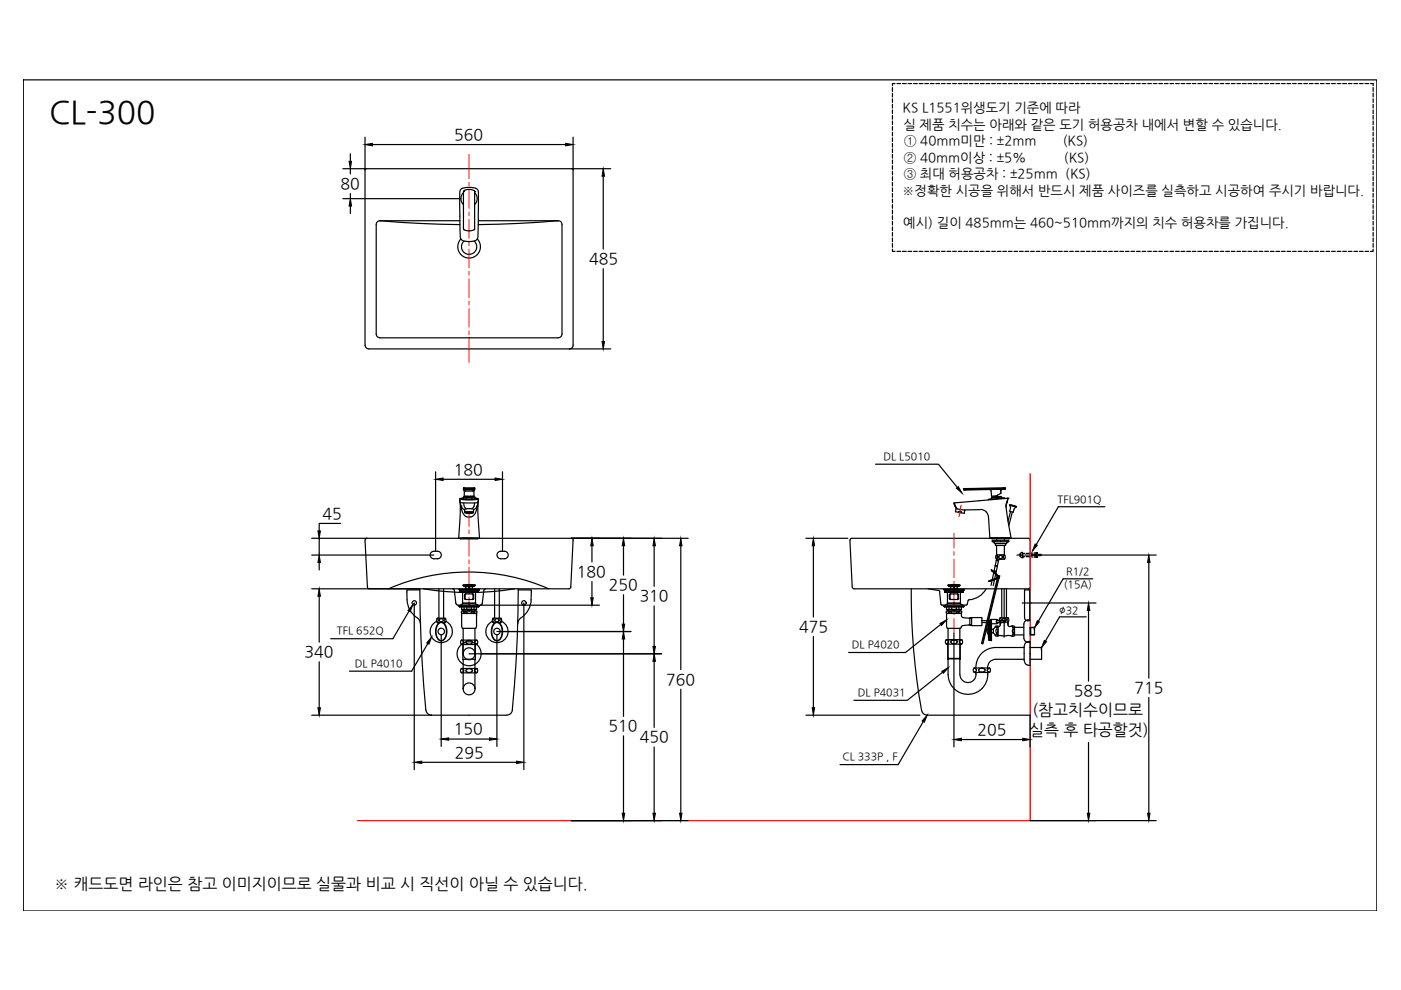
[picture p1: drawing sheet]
<svg xmlns="http://www.w3.org/2000/svg" width="297mm" height="210mm" viewBox="0 0 297 210" stroke-linecap="round" stroke-linejoin="round" font-family="sans-serif">
<!-- layer: 7 -->
<g fill="none" stroke="#000" stroke-width=".25">
<path d="M77.6 35.8h43.7M77.6 35.8l-.2 .2v37.2M121.3 35.8l.2 .2M121.5 36v37.2M80.7 46.8l-.7 .2-.2 .6v23.2a.79 .79 0 0 0 .8 .8h37.7a.83 .83 0 0 0 .9-.8v-23.2l-.3-.6-.7-.2M97.5 46.8h-17a226.5 226.5 0 0 0 17 .8M97.7 50.7a2.4 2.4 0 0 0 .1 3.3 2.4 2.4 0 0 0 3.3 0 2.4 2.4 0 0 0 .1-3.3M98.4 51.1a1.62 1.62 0 0 0-.1 2.3 1.62 1.62 0 0 0 2.3 0 1.62 1.62 0 0 0-.1-2.3M101.4 46.8h16.9a226.5 226.5 0 0 1-16.9 .8M77.4 73.2a.79 .79 0 0 0 .8 .8h42.5a.79 .79 0 0 0 .8-.8M77.4 114.6l.5 9.9 .4 .3h42.3l.4-.3 .5-9.9M77.4 114.5l.1-.2 .3-.2h43.3l.3 .2 .1 .2"/>
<path d="M91.4 117.1a1.52 1.52 0 0 1 2.1 .3 .79 .79 0 0 1-.7 1.1h-.8a.79 .79 0 0 1-.7-.5 .79 .79 0 0 1 .1-.9zM105.6 117.1a1.52 1.52 0 0 1 2.1 .3 .79 .79 0 0 1-.8 1.1h-.7a.79 .79 0 0 1-.8-.5 .79 .79 0 0 1 .2-.9zM210.7 114.9l.1 .2M210.8 115.1l.2 .2M211 115.3h2.3M211 115.3l.1 .4h2.1l.1-.4M211 120l.5 .1-.3 1-.4-.1zM211 119.9v.1M211.2 118.8l.5 .1-.2 1.1-.5-.1zM211.2 117.7h.1M211.3 115.7v1.9h1.6v-1.9M211.3 114.3v.3"/>
<path d="M211.3 118.6h1.6M211.3 118.6v.2l.4 .1 .1-.3M211.3 118.8h.1M211.3 118.5h-.1M211.3 117.6l-.2 .5 .2 .5M211.3 117.7l.2 .3M211.4 118.4l-.1 .1M211.4 120v.1M211.5 118v.2M211.5 118.2l-.1 .2M211.7 118.9h.1M211.9 118.4l.1 .1"/>
<path d="M212 117.7l.5 .2-.1 .5M212 117.7l-.2 .3 .1 .4M212.4 118.4l-.4 .1M212.7 114.1h.2M212.8 118.4l.2 .1M212.9 114.3v.3M213 117.6l.1 .5-.1 .5M213 117.7l-.3 .3 .1 .4M213.5 115.1l-.2 .2M213.6 114.9l-.1 .2M213.9 114.7l-3.5-.1 .1 .3h3.3M213.9 114.7l-.1 .2"/>
<path d="M216.8 118.2h.1M216.8 117.1v1.1M216.8 117.1l-.6 .4h.2v.4h-.2l.2 .2 .4 .1M82.4 124.8a42.4 42.4 0 0 1 33.9 0M95.9 124.8l.4 .4M96.3 125.2l.4 2.8M96.7 127.9l.4 .4M97.1 128.3h4.8M99.4 125.5h.1M103 124.8l-.4 .4-.4 2.8-.3 .3M193.2 124.8a141.2 141.2 0 0 0 2.2 25.8M196.8 124.8l2.2 .4"/>
<path d="M199 125.2l.2 .2M199.2 125.4l.4 2.8 5.2 .1M205.3 127.3l-.2 .8-.3 .2M209.1 124.8a4.5 4.5 0 0 1-3.8 2.4v.1M209.7 123.2h.1M210.1 124.1l.7-3 .4 .1-.6 3M210.2 120.8l.5 .4M210.3 123.1l-.6 .1 .3-.2-.3 .2M210.4 121.1l1.1 1.1M210.4 121.1l-.2-.3 .2 .3M210.4 121.1h.1M210.4 121.1l1 .9"/>
<path d="M210.5 123l.5-.2zM210.5 123h.1M210.8 121.1h.1M210.8 121.4l.4 .3zM210.8 121.4h.1M210.9 122.8v.1M211.1 121.7h.1M211.1 121.6l.6 .4M211.2 121.1v.1M211.4 122.6h.1M211.4 122.7l-.6 .2M211.4 122.6l-1.4 .5"/>
<path d="M211.4 122.5h.1M211.4 122.5l-1.4 .5M211.4 122l.1 .1M211.5 122.1h.1M211.5 122.2h.1M211.5 122.5l-3.4 14M211.5 122.2l-.1 .3M211.5 122.1v.1M211.5 122.1l.1 .1M211.5 122l.3 .1M211.5 122.2l-.1 .3h.1M211.5 122v.1"/>
<path d="M211.6 122.2l-.1 .3M211.7 122.2v.1M211.7 122.3l.1 .3M211.7 122.3l-3.4 14.2M211.8 122.2v.4M211.8 122.5v-.2v.2M211.8 122.6l-3.4 13.9M211.8 122.1h.1M211.8 122.1v.2l-.2-.1M216.7 127.8h2M217.2 131a.62 .62 0 0 0 .7 .6h.4v-6.5h-1.1v5.9M218.4 124v-9.5l-.2-.3-37.6-.1-.3 .2-.1 .2 .5 10 .4 .3"/>
<path d="M218.4 124.4l-.4 .4h-36.9M195.4 150.6a1.17 1.17 0 0 0 1.2 1M196.6 151.6h21.8"/>
</g>
<!-- layer: 0 -->
<g fill="none" stroke="#f00" stroke-width=".21">
<path d="M99.4 32.8v5.1M99.4 38.7v.8M99.4 40.2v4M99.4 45v.7M99.4 46.5v4M99.4 51.3v.7M99.4 52.8v4M99.4 57.6v.8M99.4 59.1v4M99.4 63.9v.7M99.4 65.4v4M99.4 70.2v.8"/>
<path d="M99.4 71.7v5.1M99.4 108.5v3.1M99.4 112.4v.8M99.4 113.9v4M99.4 118.7v.8M202.3 113.1v3.1M202.3 117v.8M202.3 118.6v3.9M99.4 120.2v4M99.4 125v.8M99.4 126.6v3M202.3 123.3v.8"/>
<path d="M202.3 124.8v4M202.3 129.6v.8M202.3 131.1v3.2"/>
</g>
<g fill="none" stroke="#000" stroke-width=".25">
<path d="M77.4 29.1v6.9M79 30.6h40.9M121.5 29.1v6.9M97.4 114.1h4.1M97.6 114.3v-.2h3.7v.2M98.1 114.1h.1M209.9 114.1h4.5M210.3 114.3v-.2h3.6v.2M214 107.1l1.4 .4M214.1 107.1l.1 .7-.1 .6 .7 .2a1.15 1.15 0 0 1 .7-1.1M214.1 107l-.1 .1M214.1 107l1.4 .4"/>
<path d="M214.3 108.5l-.6 2M214.6 108.6l-.7 2.8M215.5 107.4l-.1 .1M215.6 117.7h1.1M216.8 118h.4M216.8 117.3h.4M216.9 117.7h.2M217.3 117.7h1M217.5 118l1.5 .1M218.4 117.7h.3M218.8 117.7h1.1M219 117.6l-.6 .1 .6 .1"/>
<path d="M219 117.3h-1.5M219.2 117.5h.6M219.3 117.8h.6M219.3 117.8l.6 .1v.3l-.6-.1M219.3 117.2h.7l-.1 .2-.6 .1M220.1 117.5h.6v.3h-.5M89 125.1h-2.7v.4a5.7 5.7 0 0 0 1.6 5.1 2.08 2.08 0 0 1 1.2 1.6M89 124.8a288.6 288.6 0 0 0 1.3 25.8M89.8 124.8a58.3 58.3 0 0 0 19.3 0M109.9 125.1h2.8l-.1 2.1M109.9 124.8a250.3 250.3 0 0 1-1.4 26.1 1.18 1.18 0 0 1-1 .7M110.5 131a1.58 1.58 0 0 0-.7 1.2"/>
<path d="M112.6 127.2a4.7 4.7 0 0 1-2.1 3.8M90.3 150.6a1.17 1.17 0 0 0 1.2 1M91.5 151.6h15.9"/>
<circle cx="87.8" cy="127.8" r=".48"/>
<circle cx="111.1" cy="127.8" r=".48"/>
</g>
<!-- layer: 1 -->
<g fill="none" stroke="#000" stroke-width=".25">
<path d="M72.7 35.8h4.9M74.3 32.6v1.6M74.3 35.8v1.1M121.3 35.8h8.2M127.9 37.4v15.4M72.7 42.1h25M74.3 41v1.1M74.3 43.7v1.6M97.7 40.1a3.8 3.8 0 0 1 3.6 .1l.1 .6a69.7 69.7 0 0 1-.2 9.8l-.2 .3a3.1 3.1 0 0 1-3.3-.3 64.2 64.2 0 0 1-.2-10.1zM98.3 40.6h.1M98.3 40.9a1.74 1.74 0 0 0 0 2.5M98.3 40.6v7.9"/>
<path d="M98.3 40.6a1.76 1.76 0 0 1 2.4 0M98.3 48.5l.1 .2M98.4 48.7l1.3 .2 .8-.2M100.6 40.6h.1M100.6 40.9a1.74 1.74 0 0 1 0 2.5M100.6 40.6v7.9M100.7 48.5l-.2 .2M127.9 57v15.4M120.7 74h8.8M185.6 98.4h13.4l4 5M66.1 114.1h11.7M66.1 117.7h25.9"/>
<path d="M67.7 114.1v3.6M67.7 119.3v1.5M72.2 111h-4.5v1.6M92.4 100v16.9M93.9 101.6h11.1M97.5 106l.2 .6h3.5l.2-.4M97.6 106.6l.1 .7 .3 .4M97.6 106.9l-.4 7.2h4.4l-.3-7.2M97.6 107a3.3 3.3 0 0 0 1.2 2.5 1.63 1.63 0 0 0 2.3-1.5l.2-1M97.6 114.3h3.7M97.7 107.3l.2 .4M97.7 107.3h.1"/>
<path d="M97.8 105.8l.9 .2a4.8 4.8 0 0 0 2.5-.2h-.1M97.8 105.7v.2M98 107.7l.5 .4M98 105.6l-.5 .1 .2 1.6M98.2 105.5v.3l1.9 .1M98.2 105.5h.6M98.2 105.6l-.4 .1 1.7 .2 1.6-.2-.4-.1M98.3 105.4h2.4M98.3 103.8l.1 .2M98.3 103.5v.3M98.3 105.4l.6 .1M98.3 105.4h-.1"/>
<path d="M98.3 103.5v.1M98.3 103.8h.1M98.3 106.6l.1 .7 .5 .6M98.3 103.6h.1M98.4 103.9h.1M98.4 103.6h2.1M98.4 103.8h2.1M98.4 103.6v.2M98.4 103.8h.1M98.4 104v1.1l1.1 .1 1-.1v-1.1M98.4 103.4h-.1M98.4 103.6h.1"/>
<path d="M98.5 103.9l.1 .2-.2-.1M98.5 105.3v.1M98.5 105.4h.1M98.6 108.6l.9-.1 .9 .1M98.6 104.1h1.7M98.7 108.7l.8-.2 .8 .2-.8 .1zM98.7 108.6h.1M98.7 108.6l.6 .2 .8-.2M98.8 105.5h1.3M98.8 105.5v.4M98.9 105.5h-.1M99.2 105.2l-.7 .1"/>
<path d="M99.2 105.2v.1h.5v-.1M99.7 105.2l.7 .1h-1.9M100.1 105.5h.1M100.1 105.5v.4M100.2 108.6h.1M100.4 105.4h.1M100.4 105.3v.1M100.4 103.9l-.1 .2 .2-.1M100.4 108.4v-.4a2.79 2.79 0 0 0-1.9 0l.1 .7 .2 .1h1.4l.2-.1v-.2M100.5 103.4l-2.2 .1M100.5 103.6h.1M100.5 103.4h.1"/>
<path d="M100.5 103.6v.2M100.5 103.8h.1M100.5 103.4l.1 .1M100.6 103.9h-.1M100.6 106.6l-.1 .7-.5 .6M100.6 103.6h-.1M100.6 103.6h.1M100.6 103.5v.1M100.6 103.8l-.1 .2M100.6 103.5v.3M100.6 105.4l-1.7 .1M100.6 105.4h.1"/>
<path d="M100.7 103.8h-.2M100.7 105.5v.3l-.6 .1M100.7 105.5h-.6M100.9 105.6l.5 .1v.5M101 107.6v.1M101.1 105.7v.2M101.2 107.3l-.3 .5-.5 .3M101.2 107.3h.1M101.2 107.3l-.1 .2M101.3 106.6l-.1 .7M101.4 106.4l-.2 .9M101.4 106.2v.2"/>
<path d="M101.4 106.3v.1M101.4 106v.2M106.5 100v16.9M121.1 114.1h24.8M125.5 115.7v3.4M132.2 115.7v6.2M138.7 115.7v8.6M144.3 115.7v26.3M170.9 114.1h8.9M172.5 115.7v15.1M202.5 107.3l.3 .5M202.6 107.3l.4 .6"/>
<path d="M202.7 107.8l1.9 .4-.2 .6-.6-.1v-.2l-.5-.1-.1 .2-.6-.1zM202.8 107.8v.1M203.2 108.6l.6 .1M204.3 103.6v.2M204.4 103.8l.2 .1M204.4 103.6h.1M204.5 108.2l3.7-.2 .9 .5M204.6 103.6h-.2M204.6 103.9h.2M204.6 103.6v.2h-.3M204.8 103.6v.2l-.2 .1M204.8 103.8l7.9-.1z"/>
<path d="M209.6 105.9v.1M209.8 103.8l.3 .3M210.1 104.1l.1 1.1 1.1-.1 .9-.5a.64 .64 0 0 1 .4-.9l-.3 .1-.1 .3M210.2 105.8l-.6 .1M210.2 105.5l1.1-.1-1.1 .1 .1 .4M210.3 114.3h3.6M211 105.2v.1M211.5 105v.3M212.2 105.3l-1.8 .2M212.3 105.3l-1 .2 1.1-.1v.3M212.3 105.3l.1 .1M212.7 103.5l-8.4 .1"/>
<path d="M212.7 103.5h.2v.2h-.2zM212.7 103.7h.2M212.9 103.4v.1M212.9 103.5h.3M213 105.7v-.1l-3.4 .3M213 105.6h-.6M213.1 103.4l-8.5 .2M213.1 103.7h-.2M213.1 103.4l.1 .1M213.2 103.7h-.1M213.2 103.7h-.3M213.2 103.5v.2"/>
<path d="M213.3 107.5l1.1 6.6h-4.5l-.3-4.5-.5-1.1M213.4 106.9l-.1 .6M213.4 106.7v.2M213.7 105.6l-11.5 1 .2 .7h.2l-.3-.7M213.7 105.6h.1M213.7 105.6l-.3 1.1zM219.9 117.7h25.2M234.3 107.4h-9.9l-4.7 8.1M243.6 119.3v24.5M66.1 124.8h22.9M67.7 126.4v9.8M86.7 129.6l-3.4 5.8h-13.2"/>
<path d="M87.8 127.8v35.4M90.7 136.4l-3.4 5.9h-13.2M93.5 134.6v23.7M99.4 138.6h40.9M101.9 128.3h25.2M105.4 134.6v23.7M105.4 133.9h28.4M111.1 127.8v35.4M125.5 123.3v3.4M132.2 126.1v6.2M132.2 135.5v16.4M138.7 128.5v8.6"/>
<path d="M172.5 134.9v15.2M199.4 132.4l-7.4 5.9h-12.1M202.3 134.3v24.1M218.7 127.8h13.7M230.3 130.8h-5.7l-3 5.1M230.8 129.4v15M231.7 122.7h-6.3l-5.3 9M66.1 151.6h25.4M67.7 140.3v9.8M95.1 156.7h8.7M132.2 156v16.4M138.7 140.2v14"/>
<path d="M138.7 158.4v14M144.3 146.1v26.3M170.9 151.6h24.1M195.8 153l-5.4 9.1h-12.3M199.8 142.5l-7.4 6h-11.4M203.8 156.8h13M218.4 151.6v6.8M230.8 157.4v15M243.6 147.9v24.5M89.4 161.6h20.1M121.1 174h24.8M218.4 174h26.7"/>
</g>
<!-- layer: 0 -->
<path d="M77.4 30.6l1.6-.2v.5zM119.9 30.4l1.6 .2-1.6 .3z" fill="#000" stroke="#000" stroke-width=".21"/>
<!-- layer: 1 -->
<g fill="#000" stroke="#000" stroke-width=".21">
<path d="M74 34.2h.5l-.2 1.6zM127.9 35.8l.3 1.6h-.6zM74.3 42.1l.2 1.6h-.5zM127.6 72.4h.6l-.3 1.6zM67.7 117.7l.2 1.6h-.5zM67.4 112.6h.5l-.2 1.5zM92.4 101.6l1.5-.3v.6zM105 101.3l1.5 .3-1.5 .3zM125.5 114.1l.3 1.6h-.5zM132.2 114.1l.2 1.6h-.5zM138.7 114.1l.3 1.6h-.6zM144.3 114.1l.3 1.6h-.5z"/>
<path d="M172.5 114.1l.2 1.6h-.5zM202.8 103.5l.4-.3 .8 1.4zM219.5 115.3l.4 .3-1 1.2zM243.6 117.7l.2 1.6h-.5zM67.7 124.8l.2 1.6h-.5zM87.5 128.2l-.5 1.5-.5-.3zM91.5 135.1l-.6 1.5-.4-.3zM125.3 126.7h.5l-.3 1.6zM131.9 132.3h.5l-.2 1.6zM132.2 133.9l.2 1.6h-.5zM138.4 137.1h.6l-.3 1.5zM199.3 132.2l1.4-.8-1.1 1.2z"/>
<path d="M219.9 131.6l.5 .2-1 1.3zM221.4 135.8l.5 .3-1.1 1.2zM230.8 127.8l.3 1.6h-.6zM67.4 150.1h.5l-.2 1.5zM93.5 156.7l1.6-.3v.6zM103.8 156.4l1.6 .3-1.6 .3zM138.7 138.6l.3 1.6h-.6zM172.2 150.1h.5l-.2 1.5zM196.6 151.6l-.6 1.5-.5-.2zM199.7 142.3l1.4-.7-1.1 1.1zM202.3 156.8l1.5-.3v.6zM216.8 156.5l1.6 .3-1.6 .3z"/>
<path d="M87.8 161.6l1.6-.2v.5zM109.5 161.4l1.6 .2-1.6 .3zM131.9 172.4h.5l-.2 1.6zM138.4 172.4h.6l-.3 1.6zM144.1 172.4h.5l-.3 1.6zM230.5 172.4h.6l-.3 1.6zM243.3 172.4h.5l-.2 1.6z"/>
</g>
<!-- layer: 30 -->
<path d="M98.3 114.1h2.4M210.1 114.1h4.1" fill="none" stroke="#000" stroke-width=".25"/>
<!-- layer: 6 -->
<g fill="none" stroke="#000" stroke-width=".25">
<path d="M92.6 131.7a2.36 2.36 0 0 0-.9 3.6 2.36 2.36 0 0 0 3.7 0 2.36 2.36 0 0 0-.9-3.6M92.7 131.2l.3 .3-.4 .4M92.9 132.2a.99 .99 0 0 1 1.1-.2 .99 .99 0 0 1 .6 .9 2.2 2.2 0 0 1-1 3 2.2 2.2 0 0 1-1.1-3zM92.9 132.3a.88 .88 0 0 1 1-.2 .88 .88 0 0 1 .6 .7 2.43 2.43 0 0 1-.7 3 1.33 1.33 0 0 1-1.4-1.5l.1-1.1zM93.1 124.8v6.3M93.9 132h.5M94.1 124.8v6.3M94.4 131.1h-1.7l-.1 .7 .1 .2h.4M94.4 131.1l.2 .4-.2 .5M94.5 131.2l-.3 .3 .3 .4M104.4 131.7a2.36 2.36 0 0 0-.9 3.6 2.36 2.36 0 0 0 3.7 0 2.36 2.36 0 0 0-.9-3.6M104.5 131.2l.3 .3-.3 .4"/>
<path d="M104.8 132.2a.99 .99 0 0 1 1-.2 .99 .99 0 0 1 .6 .9 2.2 2.2 0 0 1-1 3 2.2 2.2 0 0 1-1.1-3zM104.8 132.3a.88 .88 0 0 1 .9-.2 .88 .88 0 0 1 .6 .7 2.43 2.43 0 0 1-.7 3 1.31 1.31 0 0 1-1.3-1.5v-1.1zM104.9 124.8v6.3M105 132h-.5l-.1-.2 .1-.7h1.7a.77 .77 0 0 1 0 .9h-.4M105.9 124.8v6.3M106.3 131.2l-.3 .3 .3 .4M209.5 133.1l-.2 .7 .2 .7M209.7 131.9v3.8M209.7 135.7h.1M209.7 131.9l-.2 2 .2 1.8M209.7 135.7h.4M209.7 131.9h.1"/>
<path d="M209.8 135.7v.1M209.8 131.8l-.1 .1M209.8 132h.3M209.8 133h.3M209.8 134.6h.3M209.8 131.8v4M209.8 135.7h.3M209.8 135.8h.3M209.8 135.5h.3M209.8 135.6h.3M209.8 135.2h.3M209.8 135.3h.3"/>
<path d="M209.8 134.9h.3M209.8 135h.3M209.8 135.1h.3M209.8 135.4h.3M209.8 132.9h.3M209.8 134.8h.3M209.8 134.3h.3M209.8 134.4h.3M209.8 134.5h.3M209.8 134.7h.3M209.8 133.9h.3M209.8 134h.3"/>
<path d="M209.8 134.1h.3M209.8 134.2h.3M209.8 133.8h.3M209.8 133.7h.3M209.8 133.6h.3M209.8 133.5h.3M209.8 133.4h.3M209.8 133.3h.3M209.8 133.2h.3M209.8 133.1h.3M209.8 132.7h.3M209.8 132.8h.3"/>
<path d="M209.8 132.6h.3M209.8 132.5h.3M209.8 132.3h.3M209.8 132.2h.3M209.8 132.4h.3M209.8 132.1h.3M209.8 131.9h.3M210.1 135.8h.1M210.1 131.8h.1v4h-.1M210.1 131.8v4M210.1 131.8h-.3M210.2 133.4h.4"/>
<path d="M210.6 133.4v.8h-.4M210.6 134.2l.4 .4M211 134.6l.3 .3 .3-.2 1.9 .1M211.1 134.8l.3-.4 .1 .5M211.2 133.4a.38 .38 0 0 1 .3 .4 .38 .38 0 0 1-.3 .4zM211.5 132.7l-.1 .5-.3-.4M211.6 132.8v1.9M211.6 134.7h.1M211.6 132.9h.1M211.6 132.8a.88 .88 0 0 0-1 .6M211.7 134.7h.1M211.8 132.8l-.2 .1"/>
<path d="M212 131.1l.3 .3-.3 .4M212.1 131.9l-.1 .8-.3 .1M212.1 132.2v.2M212.1 131.9h1.6M212.1 131.9l-.2-.5 .2-.4h1.6l.2 .4-.2 .5M212.2 131.9v.3M212.4 124.8v6.2M212.9 124.8v10.3M213.4 124.8v6.2M213.5 134.8l1 .1M213.6 131.9v.3M213.7 132.5a.62 .62 0 0 0 1 .2l.4 .2"/>
<path d="M213.7 132.2v.2M213.7 131.9v.6M213.8 131.1l-.3 .3 .3 .4M214.6 132.7l.2 .5 .2-.4M214.7 133.4a.37 .37 0 0 1 .3 .4 .37 .37 0 0 1-.3 .4zM215 134.8l-.2-.4-.2 .5M215.1 132.9v1.8v-.1h2M215.1 133h2M215.1 134.8l-.6 .1M217.1 132.3v3M217.1 135.3a.97 .97 0 0 0 1.3 .9M218.4 131.4a1 1 0 0 0-1.3 .9"/>
<path d="M218.4 133l1 .1M218.4 133.1v1.5M218.5 133v1.6M219.3 133.1v1.4M219.4 134.5l-1 .1"/>
<circle cx="93.5" cy="131.5" r=".38"/>
<circle cx="93.6" cy="133.9" r=".69"/>
<circle cx="105.4" cy="133.9" r=".69"/>
<circle cx="105.4" cy="131.5" r=".38"/>
<circle cx="212.9" cy="131.4" r=".38"/>
</g>
<!-- layer: 3 -->
<g fill="none" stroke="#000" stroke-width=".25">
<path d="M189.2 18.6v.8M189.2 19.7v.8M189.8 17.7h-.6v.5M190.2 17.7h.8M191.3 17.7h.8M192.5 17.7h.8M193.7 17.7h.8M194.9 17.7h.8M196.1 17.7h.8M197.2 17.7h.8M198.4 17.7h.8M199.6 17.7h.8"/>
<path d="M200.8 17.7h.8M202 17.7h.8M203.2 17.7h.7M204.3 17.7h.8M205.5 17.7h.8M206.7 17.7h.8M207.9 17.7h.8M209.1 17.7h.8M210.3 17.7h.7M211.4 17.7h.8M212.6 17.7h.8M213.8 17.7h.8"/>
<path d="M215 17.7h.8M216.2 17.7h.7M217.3 17.7h.8M218.5 17.7h.8M219.7 17.7h.8M220.9 17.7h.8M222.1 17.7h.7M223.3 17.7h.7M224.4 17.7h.8M225.6 17.7h.8M226.8 17.7h.8M228 17.7h.8"/>
<path d="M229.2 17.7h.7M230.3 17.7h.8M231.5 17.7h.8M232.7 17.7h.8M233.9 17.7h.8M235.1 17.7h.7M236.2 17.7h.8M237.4 17.7h.8M238.6 17.7h.8M239.8 17.7h.8M241 17.7h.8M242.2 17.7h.7"/>
<path d="M243.3 17.7h.8M244.5 17.7h.8M245.7 17.7h.8M246.9 17.7h.8M248.1 17.7h.7M249.2 17.7h.8M250.4 17.7h.8M251.6 17.7h.8M252.8 17.7h.8M254 17.7h.7M255.2 17.7h.7M256.3 17.7h.8"/>
<path d="M257.5 17.7h.8M258.7 17.7h.8M259.9 17.7h.8M261.1 17.7h.7M262.2 17.7h.8M263.4 17.7h.8M264.6 17.7h.8M265.8 17.7h.8M267 17.7h.7M268.1 17.7h.8M269.3 17.7h.8M270.5 17.7h.8"/>
<path d="M271.7 17.7h.8M272.9 17.7h.7M274.1 17.7h.7M275.2 17.7h.8M276.4 17.7h.8M277.6 17.7h.8M278.8 17.7h.8M280 17.7h.7M281.1 17.7h.8M282.3 17.7h.8M283.5 17.7h.8M284.7 17.7h.8"/>
<path d="M285.9 17.7h.7M287 17.7h.8M288.2 17.7h.8M289.4 17.7h.8M290.6 17.7h.5v.5M291.1 18.6v.8M291.1 19.7v.8M189.2 20.9v.8M189.2 22.1v.8M189.2 23.3v.8M189.2 24.5v.8M189.2 25.7v.7"/>
<path d="M189.2 26.8v.8M189.2 28v.8M189.2 29.2v.8M189.2 30.4v.8M189.2 31.6v.8M189.2 32.7v.8M189.2 33.9v.8M189.2 35.1v.8M189.2 36.3v.8M189.2 37.5v.8M189.2 38.7v.7M189.2 39.8v.8"/>
<path d="M291.1 20.9v.8M291.1 22.1v.8M291.1 23.3v.8M291.1 24.5v.8M291.1 25.7v.7M291.1 26.8v.8M291.1 28v.8M291.1 29.2v.8M291.1 30.4v.8M291.1 31.6v.8M291.1 32.7v.8M291.1 33.9v.8"/>
<path d="M291.1 35.1v.8M291.1 36.3v.8M291.1 37.5v.8M291.1 38.7v.7M291.1 39.8v.8M189.2 52.8v.5h.6M189.2 41v.8M189.2 42.2v.8M189.2 43.4v.8M189.2 44.6v.8M189.2 45.7v.8M189.2 46.9v.8"/>
<path d="M189.2 48.1v.8M189.2 49.3v.8M189.2 50.5v.8M189.2 51.6v.8M190.2 53.3h.8M191.3 53.3h.8M192.5 53.3h.8M193.7 53.3h.8M194.9 53.3h.8M196.1 53.3h.8M197.2 53.3h.8M198.4 53.3h.8"/>
<path d="M199.6 53.3h.8M200.8 53.3h.8M202 53.3h.8M203.2 53.3h.7M204.3 53.3h.8M205.5 53.3h.8M206.7 53.3h.8M207.9 53.3h.8M209.1 53.3h.8M210.3 53.3h.7M211.4 53.3h.8M212.6 53.3h.8"/>
<path d="M213.8 53.3h.8M215 53.3h.8M216.2 53.3h.7M217.3 53.3h.8M218.5 53.3h.8M219.7 53.3h.8M220.9 53.3h.8M222.1 53.3h.7M223.3 53.3h.7M224.4 53.3h.8M225.6 53.3h.8M226.8 53.3h.8"/>
<path d="M228 53.3h.8M229.2 53.3h.7M230.3 53.3h.8M231.5 53.3h.8M232.7 53.3h.8M233.9 53.3h.8M235.1 53.3h.7M236.2 53.3h.8M237.4 53.3h.8M238.6 53.3h.8M239.8 53.3h.8M241 53.3h.8"/>
<path d="M242.2 53.3h.7M243.3 53.3h.8M244.5 53.3h.8M245.7 53.3h.8M246.9 53.3h.8M248.1 53.3h.7M249.2 53.3h.8M250.4 53.3h.8M251.6 53.3h.8M252.8 53.3h.8M254 53.3h.7M255.2 53.3h.7"/>
<path d="M256.3 53.3h.8M257.5 53.3h.8M258.7 53.3h.8M259.9 53.3h.8M261.1 53.3h.7M262.2 53.3h.8M263.4 53.3h.8M264.6 53.3h.8M265.8 53.3h.8M267 53.3h.7M268.1 53.3h.8M269.3 53.3h.8"/>
<path d="M270.5 53.3h.8M271.7 53.3h.8M272.9 53.3h.7M274.1 53.3h.7M275.2 53.3h.8M276.4 53.3h.8M277.6 53.3h.8M278.8 53.3h.8M280 53.3h.7M281.1 53.3h.8M282.3 53.3h.8M283.5 53.3h.8"/>
<path d="M284.7 53.3h.8M285.9 53.3h.7M287 53.3h.8M288.2 53.3h.8M289.4 53.3h.8M291.1 52.8v.5h-.5M291.1 41v.8M291.1 42.2v.8M291.1 43.4v.8M291.1 44.6v.8M291.1 45.7v.8M291.1 46.9v.8"/>
<path d="M291.1 48.1v.8M291.1 49.3v.8M291.1 50.5v.8M291.1 51.6v.8M97.3 128.5h4.3M97.3 125h4.3M97.3 125l.2 .1M97.4 128.6v.1M97.5 128.7h4M97.5 125.2v.1M97.5 125.5v.1M97.5 125.6h.1"/>
<path d="M97.5 125.2h.1M97.5 125.1h3.9M97.5 125.3h3.9M97.5 125.5h3.9M97.8 125.3v.1M97.8 129.6v.3M97.8 129.6l.3-.1 .3 .1M97.8 129.9l.3 .1 .3-.1M97.9 128.7v.5h3.1v-.5M97.9 129.2h.5M98.1 128l-.8 .5h4.3M98.1 127.8v.2"/>
<path d="M98.1 125.6v2.4M98.1 129.2v.3M98.1 127.8h2.7M98.1 128h2.7M98.2 124.1h2.5M98.2 133.2v5.6M98.2 124l1.6-.1 1 .2-.2 .2h-2.3zM98.3 129.6h.6v.3h-.6zM98.4 128.7v.5M98.5 124.3l.3 .4M98.5 126.1v.8l.2 .2 1.7-.1v-.9M98.5 124.3h.8"/>
<path d="M98.5 126.1l.2-.2h1.5l.2 .2M98.6 126.1v.8l.2 .2M98.8 124.6l-.2 .3M98.8 125.9l-.2 .2M99 129.9l.5 .1M99 128.7v.5M99 129.2h.9M99.3 124.3h.3M99.3 124.3v.6M99.4 124.3v.5M99.5 129.5l-.5 .1M99.5 129.5l.5 .1"/>
<path d="M99.5 124.3v.5M99.5 124.8h-.1v.1M99.5 124.8v.1M99.6 124.3v.6M99.9 128.7v.5h.6v-.5M100 129.6h.5v.3h-.5zM100 129.9l-.5 .1M100.1 125.9l.2 .2M100.1 124.6l.1 .3M100.1 124.9h.2M100.3 126.1v.8l-.2 .2M100.4 124.3h-.8"/>
<path d="M100.4 124.3l-.3 .4M100.5 129.2h.6M100.6 129.6l.2-.1 .3 .1M100.6 129.9l.2 .1 .3-.1M100.7 133.2v5.6M100.8 130.1h-2.9v2.6l.1 .5M100.8 127.8v.2M100.8 125.6v2.4M100.8 129.2v.3h-2.7M100.8 128l.8 .5M100.8 130.1h.2v2.6l-.1 .5h-2.9M101.1 129.6v.3"/>
<path d="M101.2 125.3v.1M101.4 125.5h.1M101.4 125.5l-3.9 .1M101.4 125.2v.1M101.4 125.2h.1M101.5 128.6v.1M101.6 125l-.2 .1M101.6 125h.1M200.1 128.5h4.3M200.1 125h4.3M200.1 125h.1M200.1 125l.2 .1"/>
<path d="M200.2 124.9h4.2M200.2 124.9l-.1 .1M200.2 128.7h.1M200.2 128.6v.1M200.3 128.7h3.9M200.3 125.2v.1M200.3 125.5v.1M200.3 125.2h.1M200.3 125.6h.1M200.3 125.1h3.9M200.3 125.5h3.9M200.3 125.5h.1"/>
<path d="M200.6 125.3v.1M200.6 129.6v.3M200.6 129.6l.3-.1 .3 .1M200.6 129.9l.3 .1 .3-.1M200.7 128.7l.1 .5h2.9M200.7 129.2h.5M200.8 130.1l3-.1 .1 .7 .3 .2M200.8 130l-.1 2.7 .1 .5h2.9l.2-.4 .2-.2M200.9 127.8v.2M200.9 129.2v.3h2.7v-.3M200.9 127.8h2.7M200.9 128h2.7"/>
<path d="M200.9 125.6v2.4M200.9 128l-.8 .5M201 124.1h2.5M201 133.2v6.4h2.5v-6.4M201 124l1.6-.1 .9 .2-.1 .2h-2.3zM201.2 129.6h.5v.3h-.5zM201.2 128.7v.5M201.3 124.3h.1M201.3 126.1l.2-.2h1.5l.2 .2M201.3 126.1v.8l.2 .2h1.5l.2-.2M201.3 124.3h.8M201.4 124.4l.2 .3"/>
<path d="M201.4 126.1v.8l.2 .2M201.6 124.6l-.1 .3M201.6 125.9l-.2 .2M201.7 129.6l.5-.1 .6 .1M201.7 129.9l.5 .1 .6-.1M201.8 129.2h.9M201.8 128.7v.5M202.1 124.3v.6M202.2 124.9l.1-.1v.1M202.2 124.3v.5M202.3 124.3v.5M202.4 124.3v.6"/>
<path d="M202.7 128.7v.5h.6v-.5M202.8 129.6h.6v.3h-.6zM202.9 125.9l.2 .2M202.9 124.6l.2 .3M203.1 126.1v.8l-.2 .2M203.2 126.1v.8M203.2 124.3h-1.1M203.2 124.3l-.3 .4M203.3 129.2h.6M203.4 129.6l.2-.1 .3 .1M203.4 129.9l.2 .1 .3-.1M203.6 130.1h.1"/>
<path d="M203.6 127.8v.2M203.6 125.6v2.4M203.6 128l.8 .5M203.8 128.7v.5h-.1M203.9 129.6v.3M204 125.3v.1M204.2 131h1.5M204.2 125.5h.1M204.2 125.2h.1M204.2 125.2v.1h-3.9M204.2 125.5l-3.9 .1M204.3 128.6v.1"/>
<path d="M204.4 124.9v.1M204.4 125h.1M204.4 125l-.2 .1M205.5 132.5l.2 .1M205.5 132.5l-1.4 .1M205.7 131h.3v1.6M205.7 131v.1M205.7 132.5v.1M205.7 132.6h.3M206 131.1h-.4v1.4h.4M206 131l2.1-.1 .1 1.6M208.2 131.6h1.9"/>
<path d="M208.2 132.5l-.1 .2-2.1-.1M208.2 132h1.9M210.1 131.6h.1M210.1 132h.1M210.2 131.6l-.1 .4M211.3 131.6l.1 .4M211.3 131.6h1.8v.4h-1.8M211.3 131.6h.1M211.4 132h.1M211.7 131.6l-.4-.3h-1.1l-.4 .3M211.7 132l-.1 .1a1.58 1.58 0 0 1-1.4 .1l-.4-.2M211.9 131.6v.4z"/>
<path d="M211.9 131.6h.1"/>
</g>
<!-- layer: 4 -->
<g fill="none" stroke="#000" stroke-width=".25">
<path d="M97.8 135.8l.5 .2M97.8 136.6a2.55 2.55 0 0 0-.2 3.8 2.55 2.55 0 0 0 3.7 0 2.55 2.55 0 0 0-.2-3.8M97.8 136.6a2.55 2.55 0 0 1 3.3 0M97.8 135.7h3.3M97.8 136.7h3.3M97.9 135.7l-.3 .5 .3 .4M98.1 136.7v3.1h2.7M98.2 139.9v6.2a1.26 1.26 0 0 1 1.8-1.2 1.26 1.26 0 0 1 .2 2.2 1.26 1.26 0 0 1-2-.8v-.4M98.3 136.3l-.5 .3M98.3 136v.3M98.8 136.3a.66 .66 0 0 1 .7-.5 .66 .66 0 0 1 .6 .5M98.8 136.3l.2 .1"/>
<path d="M99 136.5l.5 .1 .5-.1M100.1 136.3l-.1 .1M100.6 136.3l.5 .3M100.6 136v.3M100.8 139.9l-.1 6.2M100.8 139.8h-.1M100.8 136.7v3.1M101.1 135.7l.2 .5-.2 .4M101.1 135.8l-.5 .2M200.6 135.7a.43 .43 0 0 1 .5 .4 .43 .43 0 0 1-.5 .4M200.6 135.6l-.2 .5 .2 .5M200.6 135.6h.4h-.4"/>
<path d="M200.6 136.6h3.3M200.9 139.7l.1 .1M200.9 136.6v3.1h2.7v-3.1M201 135.6h1.3h-1.3M201 139.8v3.2M201.8 136.4l.2 .1M202 135.7h.5M202 136.5h.5M202 135.7a.34 .34 0 0 0-.4 .3 .34 .34 0 0 0 .2 .4M202.6 135.7l.2 .1M202.8 135.8l.2 .3-.2 .3M202.8 136.4l-.2 .1"/>
<path d="M203.5 139.8v3.2M203.5 135.6h-1.2h1.2M203.6 139.7l-.1 .1M203.9 135.6h-.4h.4M203.9 135.6l.2 .5-.2 .5M204 135.7a.43 .43 0 0 0-.6 .4 .43 .43 0 0 0 .6 .4M217.1 137.3h-6a4.2 4.2 0 0 0-4.2 4.3M217.1 139.8h-6a1.7 1.7 0 0 0-1.7 1.8M217.1 139.9l.3 .8 .3 .3M217.4 136.4l-.3 .8v2.7M217.4 136.4l.4-.3 .6-.1v5.1l-.6-.1M218.4 137.3h2.4v2.5h-2.4"/>
<path d="M97.8 141.8a.42 .42 0 0 1 .5 .4 .42 .42 0 0 1-.5 .4M97.8 142.7l-.2-.5 .2-.5h3.3l.2 .5-.2 .5M97.8 142.7h3.3M99 141.9a.34 .34 0 0 0-.2 .4 .34 .34 0 0 0 .4 .3M99.2 141.8l-.2 .1M99.2 141.8h.6M99.2 142.5l.3 .1M99.4 141.7h.1M99.8 141.8l.2 .1M99.8 142.5l-.3 .1M100 141.9a.34 .34 0 0 1 .1 .4 .34 .34 0 0 1-.3 .3M101.1 141.8a.43 .43 0 0 0-.5 .4 .43 .43 0 0 0 .5 .4"/>
<path d="M206.5 141.7h.1M206.5 141.6h3.3l.2 .7-.2 .3h-3.2l-.3-.5 .3-.5M206.6 141.7a.39 .39 0 0 1 .4 .5M206.8 142.4l-.3 .1M206.8 142.6a1.69 1.69 0 0 1-1.4 2.1 1.69 1.69 0 0 1-1.9-1.7M207 142.2l-.2 .2M208.2 141.6h.1M208.2 142.5a.46 .46 0 0 1-.7-.4 .46 .46 0 0 1 .7-.4 .46 .46 0 0 1 .7 .4 .46 .46 0 0 1-.7 .4M209.4 142.2l.1 .2M209.4 142.6a4.2 4.2 0 0 1-4 4.6 4.2 4.2 0 0 1-4.4-4.2M209.5 142.4l.4 .1M209.7 141.7a.39 .39 0 0 0-.4 .5"/>
<path d="M209.9 141.7h-.2"/>
<circle cx="99.5" cy="138.6" r="1.26"/>
</g>
<!-- layer: 1 -->
<path d="M203.8 107.1l-.4 2.4M218.4 100.4v73.6h-142.6" fill="none" stroke="#f00" stroke-width=".25"/>
<!-- layer: SA-DOOR -->
<path d="M4.9 16.9h287v176.2h-287z" fill="none" stroke="#000" stroke-width=".25"/>
<text font-size="6.8" x="10.4" y="26">CL-300</text>
<g font-size="3.4">
<text x="96.3" y="29.7">560</text>
<text x="72.2" y="40">80</text>
<text x="124.9" y="56">485</text>
<text x="96.2" y="100.6">180</text>
<text x="68.4" y="110">45</text>
<text x="122.3" y="122.3">180</text>
<text x="129.1" y="125.1">250</text>
<text x="135.6" y="127.5">310</text>
<text x="169.4" y="134">475</text>
<text x="64.6" y="139.3">340</text>
<text x="141.3" y="145.2">760</text>
<text x="227.7" y="147.6">585</text>
<text x="240.5" y="146.9">715</text>
<text x="96.2" y="155.7">150</text>
<text x="129" y="155">510</text>
<text x="207.3" y="155.8">205</text>
<text x="218.2" y="155.9">실측 후 타공할것)</text>
<text x="218.9" y="151.7">(참고치수이므로</text>
<text x="96.4" y="160.7">295</text>
<text x="135.7" y="157.4">450</text>
<text x="11.5" y="188.6">※ 캐드도면 라인은 참고 이미지이므로 실물과 비교 시 직선이 아닐 수 있습니다.</text>
</g>
<g font-size="2.8">
<text x="191.4" y="23.8">KS L1551위생도기 기준에 따라</text>
<text x="191.5" y="27.3">실 제품 치수는 아래와 같은 도기 허용공차 내에서 변할 수 있습니다.</text>
<text x="191.6" y="34.3">② 40mm이상 : ±5%</text>
<text x="191.7" y="30.8">① 40mm미만 : ±2mm</text>
<text x="225.3" y="30.8">(KS)</text>
<text x="225.6" y="34.3">(KS)</text>
<text x="191.2" y="41.4">※정확한 시공을 위해서 반드시 제품 사이즈를 실측하고 시공하여 주시기 바랍니다.</text>
<text x="191.6" y="37.8">③ 최대 허용공차 : ±25mm (KS)</text>
<text x="191.5" y="48.2">예시) 길이 485mm는 460~510mm까지의 치수 허용차를 가집니다.</text>
</g>
<text font-size="2.4" x="224.6" y="130.1">∅32</text>
<g font-size="2.3">
<text x="187.3" y="97.5">DL L5010</text>
<text x="224.2" y="106.6">TFL901Q</text>
<text x="225.5" y="124.6">(15A)</text>
<text x="226" y="121.8">R1/2</text>
<text x="71.4" y="134.4">TFL 652Q</text>
<text x="180.6" y="137.5">DL P4020</text>
<text x="75.2" y="141.4">DL P4010</text>
<text x="181.9" y="147.6">DL P4031</text>
<text x="178.6" y="161.1">CL 333P , F</text>
</g>
</svg>
